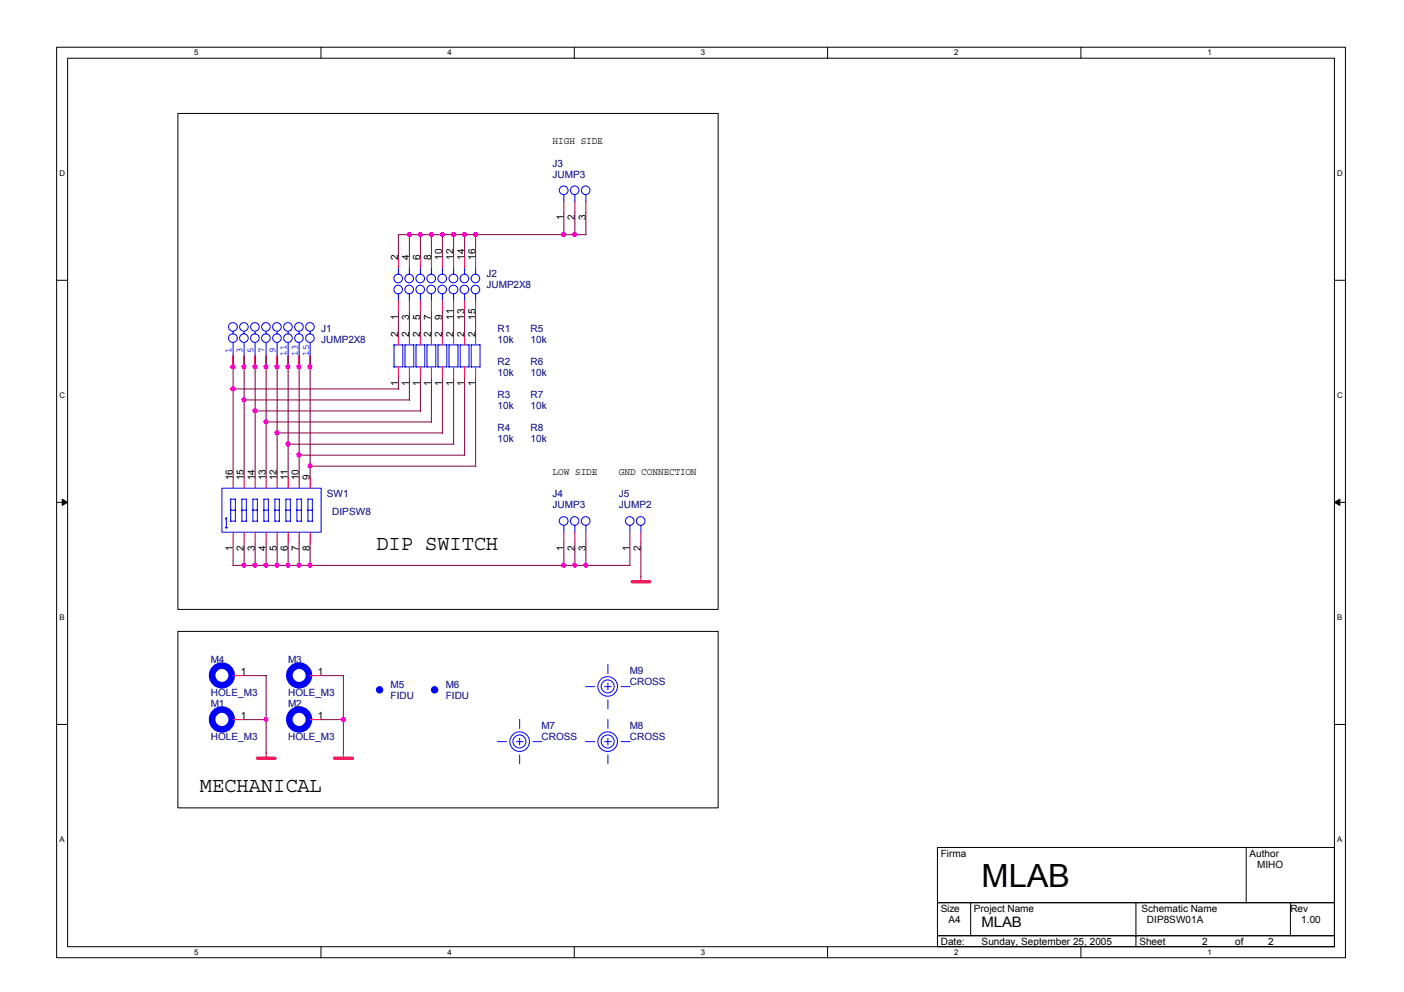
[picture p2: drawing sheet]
<svg xmlns="http://www.w3.org/2000/svg" width="297mm" height="210mm" viewBox="0 0 297 210" stroke-linecap="round" stroke-linejoin="round" font-family="sans-serif">
<path d="M12 10h272.6v192.6h-272.6zM14.3 12.3h268v188h-268z" fill="none" stroke="#000" stroke-width=".21"/>
<g fill="#fff">
<path d="M41.1 10.2h.9v1.9h-.9z"/>
<path d="M41.1 200.6h.9v1.8h-.9z"/>
</g>
<path d="M67.9 10v2.3M67.9 200.3v2.3" fill="none" stroke="#000" stroke-width=".21"/>
<g fill="#fff">
<path d="M94.7 10.2h.9v1.9h-.9z"/>
<path d="M94.7 200.6h.9v1.8h-.9z"/>
</g>
<path d="M121.5 10v2.3M121.5 200.3v2.3" fill="none" stroke="#000" stroke-width=".21"/>
<g fill="#fff">
<path d="M148.3 10.2h.9v1.9h-.9z"/>
<path d="M148.3 200.6h.9v1.8h-.9z"/>
</g>
<path d="M175.1 10v2.3M175.1 200.3v2.3" fill="none" stroke="#000" stroke-width=".21"/>
<g fill="#fff">
<path d="M201.9 10.2h.9v1.9h-.9z"/>
<path d="M201.9 200.6h.9v1.8h-.9z"/>
</g>
<path d="M228.7 10v2.3M228.7 200.3v2.3" fill="none" stroke="#000" stroke-width=".21"/>
<g fill="#fff">
<path d="M255.5 10.2h.9v1.9h-.9z"/>
<path d="M255.5 200.6h.9v1.8h-.9z"/>
<path d="M12.6 35.8h1.2v1.9h-1.2z"/>
<path d="M282.9 35.8h1.2v1.9h-1.2z"/>
<path d="M12.6 82.8h1.2v1.9h-1.2z"/>
<path d="M282.9 82.8h1.2v1.9h-1.2z"/>
</g>
<path d="M12 59.3h2.3M282.3 59.3h2.3" fill="none" stroke="#000" stroke-width=".21"/>
<g fill="#fff">
<path d="M12.6 129.8h1.1v1.9h-1.1z"/>
<path d="M282.9 129.8h1.1v1.9h-1.1z"/>
</g>
<path d="M12 106.3h2.3M282.3 106.3h2.3" fill="none" stroke="#000" stroke-width=".21"/>
<g fill="#000" stroke="#000" stroke-width=".21">
<path d="M13.2 105.6l1.1 .7-1.1 .6z" fill-rule="evenodd"/>
<path d="M282.3 106.3l1.2-.7v1.3z" fill-rule="evenodd"/>
</g>
<g fill="#fff">
<path d="M12.6 176.8h1.1v1.8h-1.1z"/>
<path d="M282.9 176.8h1.1v1.8h-1.1z"/>
</g>
<path d="M37.6 24h114.3v104.9h-114.3zM37.6 133.6h114.3v37.3h-114.3zM12 153.3h2.3M282.3 153.3h2.3M198.3 179.3h84v11.7h-84zM263.7 179.3v11.8M198.3 191h84v7h-84zM198.3 198h84v2.3h-84zM205.4 191v7M240.3 191v9.4M273 191v7" fill="none" stroke="#000" stroke-width=".21"/>
<g fill="none" stroke="#f00" stroke-width=".21">
<path d="M84.3 54.3v2.3M86.6 54.3v2.3M88.9 54.3v2.3M91.3 54.3v2.3M93.6 54.3v2.3M96 54.3v2.3M98.3 54.3v2.3M100.6 54.3v2.3M119.3 42.6v2.4M121.6 42.6v2.4M124 42.6v2.4M49.3 75.3v2.3"/>
<path d="M51.6 75.3v2.3M54 75.3v2.3M56.3 75.3v2.3M58.6 75.3v2.3M61 75.3v2.3M63.3 75.3v2.3M65.6 75.3v2.3M84.3 63.6v2.4M84.3 70.7v2.3M84.3 77.6v2.4M86.6 63.6v2.4M86.6 70.7v2.3"/>
<path d="M86.6 77.6v2.4M88.9 63.6v2.4M88.9 70.7v2.3M88.9 77.6v2.4M91.3 63.6v2.4M91.3 70.7v2.3M91.3 77.6v2.4M93.6 63.6v2.4M93.6 70.7v2.3M93.6 77.6v2.4M96 63.6v2.4M96 70.7v2.3"/>
<path d="M96 77.6v2.4M98.3 63.6v2.4M98.3 70.7v2.3M98.3 77.6v2.4M100.6 63.6v2.4M100.6 70.7v2.3M100.6 77.6v2.4M49.3 101v2.3M49.3 112.6v2.3M51.6 101v2.3M51.6 112.6v2.3M54 101v2.3"/>
<path d="M54 112.6v2.3M56.3 101v2.3M56.3 112.6v2.3M58.6 101v2.3M58.6 112.6v2.3M61 101v2.3M61 112.6v2.3M63.3 101v2.3M63.3 112.6v2.3M65.6 101v2.3M65.6 112.6v2.3M119.3 112.6v2.3"/>
<path d="M121.6 112.6v2.3M124 112.6v2.3M133.3 112.6v2.3M135.6 112.6v2.3M135.6 122v1.1M49.3 143h2.3M49.3 152.3h2.3M56.3 159.3v1.2M65.6 143h2.3M65.6 152.3h2.3M72.6 159.3v1.2"/>
</g>
<path d="M133.7 123.1h3.8M54.4 160.4h3.8M70.7 160.4h3.8" fill="none" stroke="#f00" stroke-width=".68"/>
<g fill="none" stroke="#00f" stroke-width=".21">
<path d="M84.3 56.6v1.5M86.6 56.6v1.5M88.9 56.6v1.5M91.3 56.6v1.5M93.6 56.6v1.5M96 56.6v1.5M98.3 56.6v1.5M100.6 56.6v1.5M119.3 41.2v1.5M121.6 41.2v1.5M124 41.2v1.5M49.3 70.1v.6"/>
<path d="M49.3 72.5v2.8M51.6 70.1v.6M51.6 72.5v2.8M54 70.1v.6M54 72.5v2.8M56.3 70.1v.6M56.3 72.5v2.8M58.6 70.1v.6M58.6 72.5v2.8M61 70.1v.6M61 72.5v2.8M63.3 70.1v.6"/>
<path d="M63.3 72.5v2.8M65.6 70.1v.6M65.6 72.5v2.8M83.3 73h1.9M83.4 73v4.7M84.3 62.2v1.5M85.2 72.9v4.7h-1.9M85.6 73h1.9M85.7 73v4.7M86.6 62.2v1.5M87.5 72.9v4.7h-1.9M88 73h1.9"/>
<path d="M88 73v4.7M88.9 62.2v1.5M89.9 72.9v4.7h-1.9M90.3 73h1.9M90.3 73v4.7M91.3 62.2v1.5M92.2 72.9v4.7h-1.9M92.6 73h1.9M92.7 73v4.7M93.6 62.2v1.5M94.5 72.9v4.7h-1.9M95 73h1.9"/>
<path d="M95 73v4.7M96 62.2v1.5M96.9 72.9v4.7h-1.9M97.3 73h1.9M97.4 73v4.7M98.3 62.2v1.5M99.2 72.9v4.7h-1.9M99.7 73h1.9M99.7 73v4.7M100.6 62.2v1.5M101.6 72.9v4.7h-1.9M46.9 103.3h21v9.3h-21z"/>
<path d="M47.7 111.7h.5M47.9 109.6v2.1M47.9 109.6l-.2 .2M48.8 107.9h1M48.8 110.3h1M48.8 105.6v4.7M48.8 105.6h1M49.8 105.6v4.7M51.1 107.9h1M51.2 110.3h1M51.2 105.6h1M51.2 105.6v4.7"/>
<path d="M52.1 105.6v4.7M53.5 107.9h.9M53.5 110.3h1M53.5 105.6h1M53.5 105.6v4.7M54.4 105.6v4.7M55.8 107.9h1M55.8 110.3h1M55.8 105.6h1M55.8 105.6v4.7M56.8 105.6v4.7M58.1 107.9h1"/>
<path d="M58.2 110.3h.9M58.2 105.6h.9M58.2 105.6v4.7M59.1 105.6v4.7M60.5 107.9h.9M60.5 110.3h1M60.5 105.6h1M60.5 105.6v4.7M61.4 105.6v4.7M62.8 107.9h1M62.8 110.3h1M62.8 105.6h1"/>
<path d="M62.8 105.6v4.7M63.8 105.6v4.7M65.1 107.9h1M65.2 110.3h.9M65.2 105.6h.9M65.2 105.6v4.7M66.1 105.6v4.7M119.3 111.2v1.4M121.6 111.2v1.4M124 111.2v1.4M133.3 111.2v1.4M135.6 111.2v1.4"/>
<path d="M49 143h.3M49 152.3h.3M65.4 143h.2M65.4 152.3h.2M105.2 156.9h1.9M109.3 156.9h1.4M109.9 152.2v1.9M109.9 156.2v1.4M109.9 159.7v1.9M112.7 156.9h1.9M123.9 145.3h1.9M123.9 156.9h1.9"/>
<path d="M127.9 145.3h1.4M127.9 156.9h1.4M128.6 140.6v1.9M128.6 144.5v1.5M128.6 148.1v1.9M128.6 152.2v1.9M128.6 156.2v1.4M128.6 159.7v1.9M131.4 145.3h1.9M131.4 156.9h1.9"/>
<circle cx="84.2" cy="58.9" r=".91"/>
<circle cx="86.6" cy="58.9" r=".91"/>
<circle cx="88.9" cy="58.9" r=".91"/>
<circle cx="91.2" cy="58.9" r=".91"/>
<circle cx="93.6" cy="58.9" r=".91"/>
<circle cx="95.9" cy="58.9" r=".92"/>
<circle cx="98.3" cy="58.9" r=".91"/>
<circle cx="100.6" cy="58.9" r=".91"/>
<circle cx="119.3" cy="40.3" r=".92"/>
<circle cx="121.6" cy="40.3" r=".91"/>
<circle cx="123.9" cy="40.3" r=".91"/>
<circle cx="49.3" cy="71.5" r=".92"/>
<circle cx="49.3" cy="69.2" r=".92"/>
<circle cx="51.6" cy="71.5" r=".91"/>
<circle cx="51.6" cy="69.2" r=".91"/>
<circle cx="53.9" cy="71.5" r=".91"/>
<circle cx="53.9" cy="69.2" r=".91"/>
<circle cx="56.3" cy="71.5" r=".91"/>
<circle cx="56.3" cy="69.2" r=".91"/>
<circle cx="58.6" cy="71.5" r=".91"/>
<circle cx="58.6" cy="69.2" r=".91"/>
<circle cx="60.9" cy="69.2" r=".91"/>
<circle cx="60.9" cy="71.5" r=".91"/>
<circle cx="63.2" cy="71.5" r=".91"/>
<circle cx="63.2" cy="69.2" r=".91"/>
<circle cx="65.6" cy="69.2" r=".91"/>
<circle cx="65.6" cy="71.5" r=".91"/>
<circle cx="84.2" cy="61.3" r=".91"/>
<circle cx="86.6" cy="61.3" r=".91"/>
<circle cx="88.9" cy="61.3" r=".91"/>
<circle cx="91.2" cy="61.3" r=".91"/>
<circle cx="93.6" cy="61.3" r=".91"/>
<circle cx="95.9" cy="61.3" r=".92"/>
<circle cx="98.3" cy="61.3" r=".91"/>
<circle cx="100.6" cy="61.3" r=".91"/>
<circle cx="119.3" cy="110.2" r=".92"/>
<circle cx="121.6" cy="110.2" r=".91"/>
<circle cx="123.9" cy="110.2" r=".91"/>
<circle cx="133.2" cy="110.2" r=".91"/>
<circle cx="135.6" cy="110.2" r=".91"/>
<circle cx="109.9" cy="156.9" r="1.38"/>
<circle cx="109.9" cy="156.9" r="2.07"/>
<circle cx="128.6" cy="156.9" r="2.07"/>
<circle cx="128.6" cy="145.2" r="2.07"/>
<circle cx="128.6" cy="145.2" r="1.38"/>
<circle cx="128.6" cy="156.9" r="1.38"/>
</g>
<g fill="none" stroke="#00f" stroke-width="1.4">
<circle cx="46.9" cy="152.2" r="2.08"/>
<circle cx="46.9" cy="142.9" r="2.07"/>
<circle cx="63.3" cy="152.2" r="2.08"/>
<circle cx="63.3" cy="142.9" r="2.07"/>
</g>
<g fill="#00f" stroke="#00f" stroke-width=".21">
<circle cx="80.3" cy="146" r=".68"/>
<circle cx="91.9" cy="146" r=".68"/>
</g>
<g fill="none" stroke="#800040" stroke-width=".21">
<path d="M86.6 49.7v4.7M88.9 49.7v4.7M91.3 49.7v4.7M93.6 49.7v4.7M96 49.7v4.7M98.3 49.7v4.7M100.6 49.7v4.7M119.3 45v4.7M121.6 45v4.7M124 45v4.7M124 49.7h-39.7v4.7M49.3 75.3v25.7"/>
<path d="M51.6 75.3v25.7M54 75.3v25.7M56.3 75.3v25.7M58.6 75.3v25.7M61 75.3v25.7M63.3 75.3v25.7M65.6 75.3v25.7M84.3 66v4.7M84.3 80v2.3M86.6 66v4.7M86.6 80v4.7M88.9 66v4.7"/>
<path d="M88.9 80v7M91.3 66v4.7M91.3 80v9.3M93.6 66v4.7M93.6 80v11.7M96 66v4.7M96 80v14M98.3 66v4.7M98.3 80v16.4M100.6 66v4.7M100.6 80v18.7M49.3 82.3h35"/>
<path d="M51.6 84.6h35.1M54 87h35M56.3 89.3h35M58.6 91.6h35M61 94h35M63.3 96.3h35M65.6 98.6h35.1M49.3 114.9v4.8M49.3 119.6h84M51.6 114.9v4.8M54 114.9v4.8M56.3 114.9v4.8"/>
<path d="M58.6 114.9v4.8M61 114.9v4.8M63.3 114.9v4.8M65.6 114.9v4.8M119.3 114.9v4.8M121.6 114.9v4.8M124 114.9v4.8M133.3 114.9v4.8M135.6 114.9v7.1M51.6 143h4.7v16.3M51.6 152.3h4.7M67.9 152.3h4.8"/>
<path d="M67.9 143h4.8M72.6 143v16.3"/>
</g>
<g fill="#f0f" stroke="#f0f" stroke-width=".21">
<circle cx="49.3" cy="77.6" r=".46"/>
<circle cx="56.3" cy="77.6" r=".44"/>
<circle cx="58.6" cy="77.6" r=".44"/>
<circle cx="63.2" cy="77.6" r=".44"/>
<circle cx="65.6" cy="77.6" r=".44"/>
<circle cx="49.3" cy="82.3" r=".46"/>
<circle cx="51.6" cy="84.6" r=".44"/>
<circle cx="51.6" cy="77.6" r=".44"/>
<circle cx="53.9" cy="86.9" r=".44"/>
<circle cx="53.9" cy="77.6" r=".44"/>
<circle cx="56.3" cy="89.2" r=".44"/>
<circle cx="58.6" cy="91.6" r=".44"/>
<circle cx="60.9" cy="93.9" r=".46"/>
<circle cx="60.9" cy="77.6" r=".44"/>
<circle cx="51.6" cy="119.6" r=".44"/>
<circle cx="53.9" cy="119.6" r=".44"/>
<circle cx="56.3" cy="119.6" r=".44"/>
<circle cx="58.6" cy="119.6" r=".44"/>
<circle cx="60.9" cy="119.6" r=".44"/>
<circle cx="63.2" cy="119.6" r=".44"/>
<circle cx="65.6" cy="119.6" r=".44"/>
<circle cx="119.3" cy="119.6" r=".46"/>
<circle cx="93.6" cy="49.6" r=".44"/>
<circle cx="95.9" cy="49.6" r=".46"/>
<circle cx="98.3" cy="49.6" r=".44"/>
<circle cx="100.6" cy="49.6" r=".44"/>
<circle cx="91.2" cy="49.6" r=".44"/>
<circle cx="86.6" cy="49.6" r=".44"/>
<circle cx="88.9" cy="49.6" r=".44"/>
<circle cx="121.6" cy="119.6" r=".44"/>
<circle cx="123.9" cy="119.6" r=".44"/>
<circle cx="119.3" cy="49.6" r=".46"/>
<circle cx="56.3" cy="152.2" r=".44"/>
<circle cx="72.6" cy="152.2" r=".46"/>
<circle cx="63.2" cy="96.3" r=".44"/>
<circle cx="65.6" cy="98.6" r=".44"/>
<circle cx="121.6" cy="49.6" r=".44"/>
</g>
<text font-size="6.8" x="207.7" y="187.8">MLAB</text>
<g font-size="4.4">
<text x="79.6" y="116.3">DIP SWITCH</text>
<text x="42.3" y="167.6">MECHANICAL</text>
</g>
<text font-size="3" x="207.7" y="196.1">MLAB</text>
<g font-size="2.1">
<text x="116.9" y="30.4">HIGH SIDE</text>
<text x="119.3" y="46.7" transform="rotate(-90 119.3 46.7)">1</text>
<text x="121.6" y="46.7" transform="rotate(-90 121.6 46.7)">2</text>
<text x="123.9" y="46.7" transform="rotate(-90 123.9 46.7)">3</text>
<text x="84.2" y="55" transform="rotate(-90 84.2 55)">2</text>
<text x="86.6" y="55" transform="rotate(-90 86.6 55)">4</text>
<text x="88.9" y="55" transform="rotate(-90 88.9 55)">6</text>
<text x="91.2" y="55" transform="rotate(-90 91.2 55)">8</text>
<text x="93.6" y="55" transform="rotate(-90 93.6 55)">10</text>
<text x="95.9" y="55" transform="rotate(-90 95.9 55)">12</text>
<text x="98.3" y="55" transform="rotate(-90 98.3 55)">14</text>
<text x="100.6" y="55" transform="rotate(-90 100.6 55)">16</text>
<text x="84.2" y="71.3" transform="rotate(-90 84.2 71.3)">2</text>
<text x="84.2" y="67.6" transform="rotate(-90 84.2 67.6)">1</text>
<text x="86.6" y="71.3" transform="rotate(-90 86.6 71.3)">2</text>
<text x="86.6" y="67.6" transform="rotate(-90 86.6 67.6)">3</text>
<text x="88.9" y="71.3" transform="rotate(-90 88.9 71.3)">2</text>
<text x="88.9" y="67.6" transform="rotate(-90 88.9 67.6)">5</text>
<text x="91.2" y="71.3" transform="rotate(-90 91.2 71.3)">2</text>
<text x="91.2" y="67.6" transform="rotate(-90 91.2 67.6)">7</text>
<text x="93.6" y="71.3" transform="rotate(-90 93.6 71.3)">2</text>
<text x="93.6" y="67.6" transform="rotate(-90 93.6 67.6)">9</text>
<text x="95.9" y="71.3" transform="rotate(-90 95.9 71.3)">2</text>
<text x="95.9" y="67.6" transform="rotate(-90 95.9 67.6)">11</text>
<text x="98.3" y="71.3" transform="rotate(-90 98.3 71.3)">2</text>
<text x="98.3" y="67.6" transform="rotate(-90 98.3 67.6)">13</text>
<text x="100.6" y="71.3" transform="rotate(-90 100.6 71.3)">2</text>
<text x="100.6" y="67.6" transform="rotate(-90 100.6 67.6)">15</text>
<text x="84.2" y="81.7" transform="rotate(-90 84.2 81.7)">1</text>
<text x="86.6" y="81.7" transform="rotate(-90 86.6 81.7)">1</text>
<text x="88.9" y="81.7" transform="rotate(-90 88.9 81.7)">1</text>
<text x="91.2" y="81.7" transform="rotate(-90 91.2 81.7)">1</text>
<text x="93.6" y="81.7" transform="rotate(-90 93.6 81.7)">1</text>
<text x="95.9" y="81.7" transform="rotate(-90 95.9 81.7)">1</text>
<text x="98.3" y="81.7" transform="rotate(-90 98.3 81.7)">1</text>
<text x="100.6" y="81.7" transform="rotate(-90 100.6 81.7)">1</text>
<text x="49.3" y="101.6" transform="rotate(-90 49.3 101.6)">16</text>
<text x="51.6" y="101.6" transform="rotate(-90 51.6 101.6)">15</text>
<text x="53.9" y="101.6" transform="rotate(-90 53.9 101.6)">14</text>
<text x="56.3" y="101.6" transform="rotate(-90 56.3 101.6)">13</text>
<text x="58.6" y="101.6" transform="rotate(-90 58.6 101.6)">12</text>
<text x="60.9" y="101.6" transform="rotate(-90 60.9 101.6)">11</text>
<text x="63.2" y="101.6" transform="rotate(-90 63.2 101.6)">10</text>
<text x="65.6" y="101.6" transform="rotate(-90 65.6 101.6)">9</text>
<text x="116.9" y="100.4">LOW SIDE</text>
<text x="130.9" y="100.4">GND CONNECTION</text>
<text x="49.3" y="116.6" transform="rotate(-90 49.3 116.6)">1</text>
<text x="51.6" y="116.6" transform="rotate(-90 51.6 116.6)">2</text>
<text x="53.9" y="116.6" transform="rotate(-90 53.9 116.6)">3</text>
<text x="56.3" y="116.6" transform="rotate(-90 56.3 116.6)">4</text>
<text x="58.6" y="116.6" transform="rotate(-90 58.6 116.6)">5</text>
<text x="60.9" y="116.6" transform="rotate(-90 60.9 116.6)">6</text>
<text x="63.2" y="116.6" transform="rotate(-90 63.2 116.6)">7</text>
<text x="65.6" y="116.6" transform="rotate(-90 65.6 116.6)">8</text>
<text x="119.3" y="116.6" transform="rotate(-90 119.3 116.6)">1</text>
<text x="121.6" y="116.6" transform="rotate(-90 121.6 116.6)">2</text>
<text x="123.9" y="116.6" transform="rotate(-90 123.9 116.6)">3</text>
<text x="133.2" y="116.6" transform="rotate(-90 133.2 116.6)">1</text>
<text x="135.6" y="116.6" transform="rotate(-90 135.6 116.6)">2</text>
<text x="51" y="142.9">1</text>
<text x="67.3" y="142.9">1</text>
<text x="51" y="152.2">1</text>
<text x="67.3" y="152.2">1</text>
<text x="199.1" y="181.3">Firma</text>
<text x="264.4" y="181.3">Author</text>
<text x="266" y="183.6">MIHO</text>
<text x="199.1" y="193">Size</text>
<text x="200.7" y="195.3">A4</text>
<text x="206" y="193">Project Name</text>
<text x="241.5" y="193">Schematic Name</text>
<text x="242.7" y="195.3">DIP8SW01A</text>
<text x="273" y="193">Rev</text>
<text x="275.3" y="195.3">1.00</text>
<text x="199.1" y="199.9">Date:</text>
<text x="207.7" y="199.9">Sunday, September 25, 2005</text>
<text x="241" y="199.9">Sheet</text>
<text x="254.3" y="199.9">2</text>
<text x="261.3" y="199.9">of</text>
<text x="268.3" y="199.9">2</text>
</g>
<g font-size="2.1" fill="#000080">
<text x="116.9" y="35.3">J3</text>
<text x="116.9" y="37.6">JUMP3</text>
<text x="103" y="58.6">J2</text>
<text x="103" y="60.9">JUMP2X8</text>
<text x="67.9" y="70.2">J1</text>
<text x="105.3" y="70.2">R1</text>
<text x="112.3" y="70.2">R5</text>
<text x="67.9" y="72.6">JUMP2X8</text>
<text x="105.3" y="72.6">10k</text>
<text x="105.3" y="77.3">R2</text>
<text x="112.3" y="72.6">10k</text>
<text x="112.3" y="77.3">R6</text>
<text x="105.3" y="79.6">10k</text>
<text x="112.3" y="79.6">10k</text>
<text x="105.3" y="84.2">R3</text>
<text x="105.3" y="86.6">10k</text>
<text x="112.3" y="84.2">R7</text>
<text x="112.3" y="86.6">10k</text>
<text x="105.3" y="91.2">R4</text>
<text x="105.3" y="93.6">10k</text>
<text x="112.3" y="91.2">R8</text>
<text x="112.3" y="93.6">10k</text>
<text x="69.1" y="105.2">SW1</text>
<text x="116.9" y="105.2">J4</text>
<text x="116.9" y="107.6">JUMP3</text>
<text x="130.9" y="105.2">J5</text>
<text x="130.9" y="107.6">JUMP2</text>
<text x="70.3" y="109">DIPSW8</text>
<text x="44.6" y="140.2">M4</text>
<text x="61" y="140.2">M3</text>
<text x="133.3" y="142.6">M9</text>
<text x="44.6" y="147.2">HOLE_M3</text>
<text x="44.6" y="149.6">M1</text>
<text x="61" y="147.2">HOLE_M3</text>
<text x="61" y="149.6">M2</text>
<text x="82.6" y="145.6">M5</text>
<text x="82.6" y="147.9">FIDU</text>
<text x="94.3" y="145.6">M6</text>
<text x="94.3" y="147.9">FIDU</text>
<text x="133.3" y="144.9">CROSS</text>
<text x="114.6" y="154.2">M7</text>
<text x="133.3" y="154.2">M8</text>
<text x="44.6" y="156.5">HOLE_M3</text>
<text x="61" y="156.5">HOLE_M3</text>
<text x="114.6" y="156.5">CROSS</text>
<text x="133.3" y="156.5">CROSS</text>
</g>
<g font-size="2.1" fill="#00f">
<text x="49" y="74.6" transform="rotate(-90 49 74.6)">1</text>
<text x="51.3" y="74.6" transform="rotate(-90 51.3 74.6)">3</text>
<text x="53.6" y="74.6" transform="rotate(-90 53.6 74.6)">5</text>
<text x="56" y="74.6" transform="rotate(-90 56 74.6)">7</text>
<text x="58.3" y="74.6" transform="rotate(-90 58.3 74.6)">9</text>
<text x="60.6" y="75.3" transform="rotate(-90 60.6 75.3)">11</text>
<text x="63" y="75.3" transform="rotate(-90 63 75.3)">13</text>
<text x="65.3" y="75.3" transform="rotate(-90 65.3 75.3)">15</text>
</g>
<g font-size="1.7">
<text x="41.1" y="11.7">5</text>
<text x="94.7" y="11.7">4</text>
<text x="148.3" y="11.7">3</text>
<text x="201.9" y="11.7">2</text>
<text x="255.5" y="11.7">1</text>
<text x="12.6" y="37.3">D</text>
<text x="282.9" y="37.3">D</text>
<text x="12.6" y="84.3">C</text>
<text x="282.9" y="84.3">C</text>
<text x="12.6" y="131.3">B</text>
<text x="282.9" y="131.3">B</text>
<text x="12.6" y="178.3">A</text>
<text x="282.9" y="178.3">A</text>
<text x="41.1" y="202.1">5</text>
<text x="94.7" y="202.1">4</text>
<text x="148.3" y="202.1">3</text>
<text x="201.9" y="202.1">2</text>
<text x="255.5" y="202.1">1</text>
</g>
</svg>
